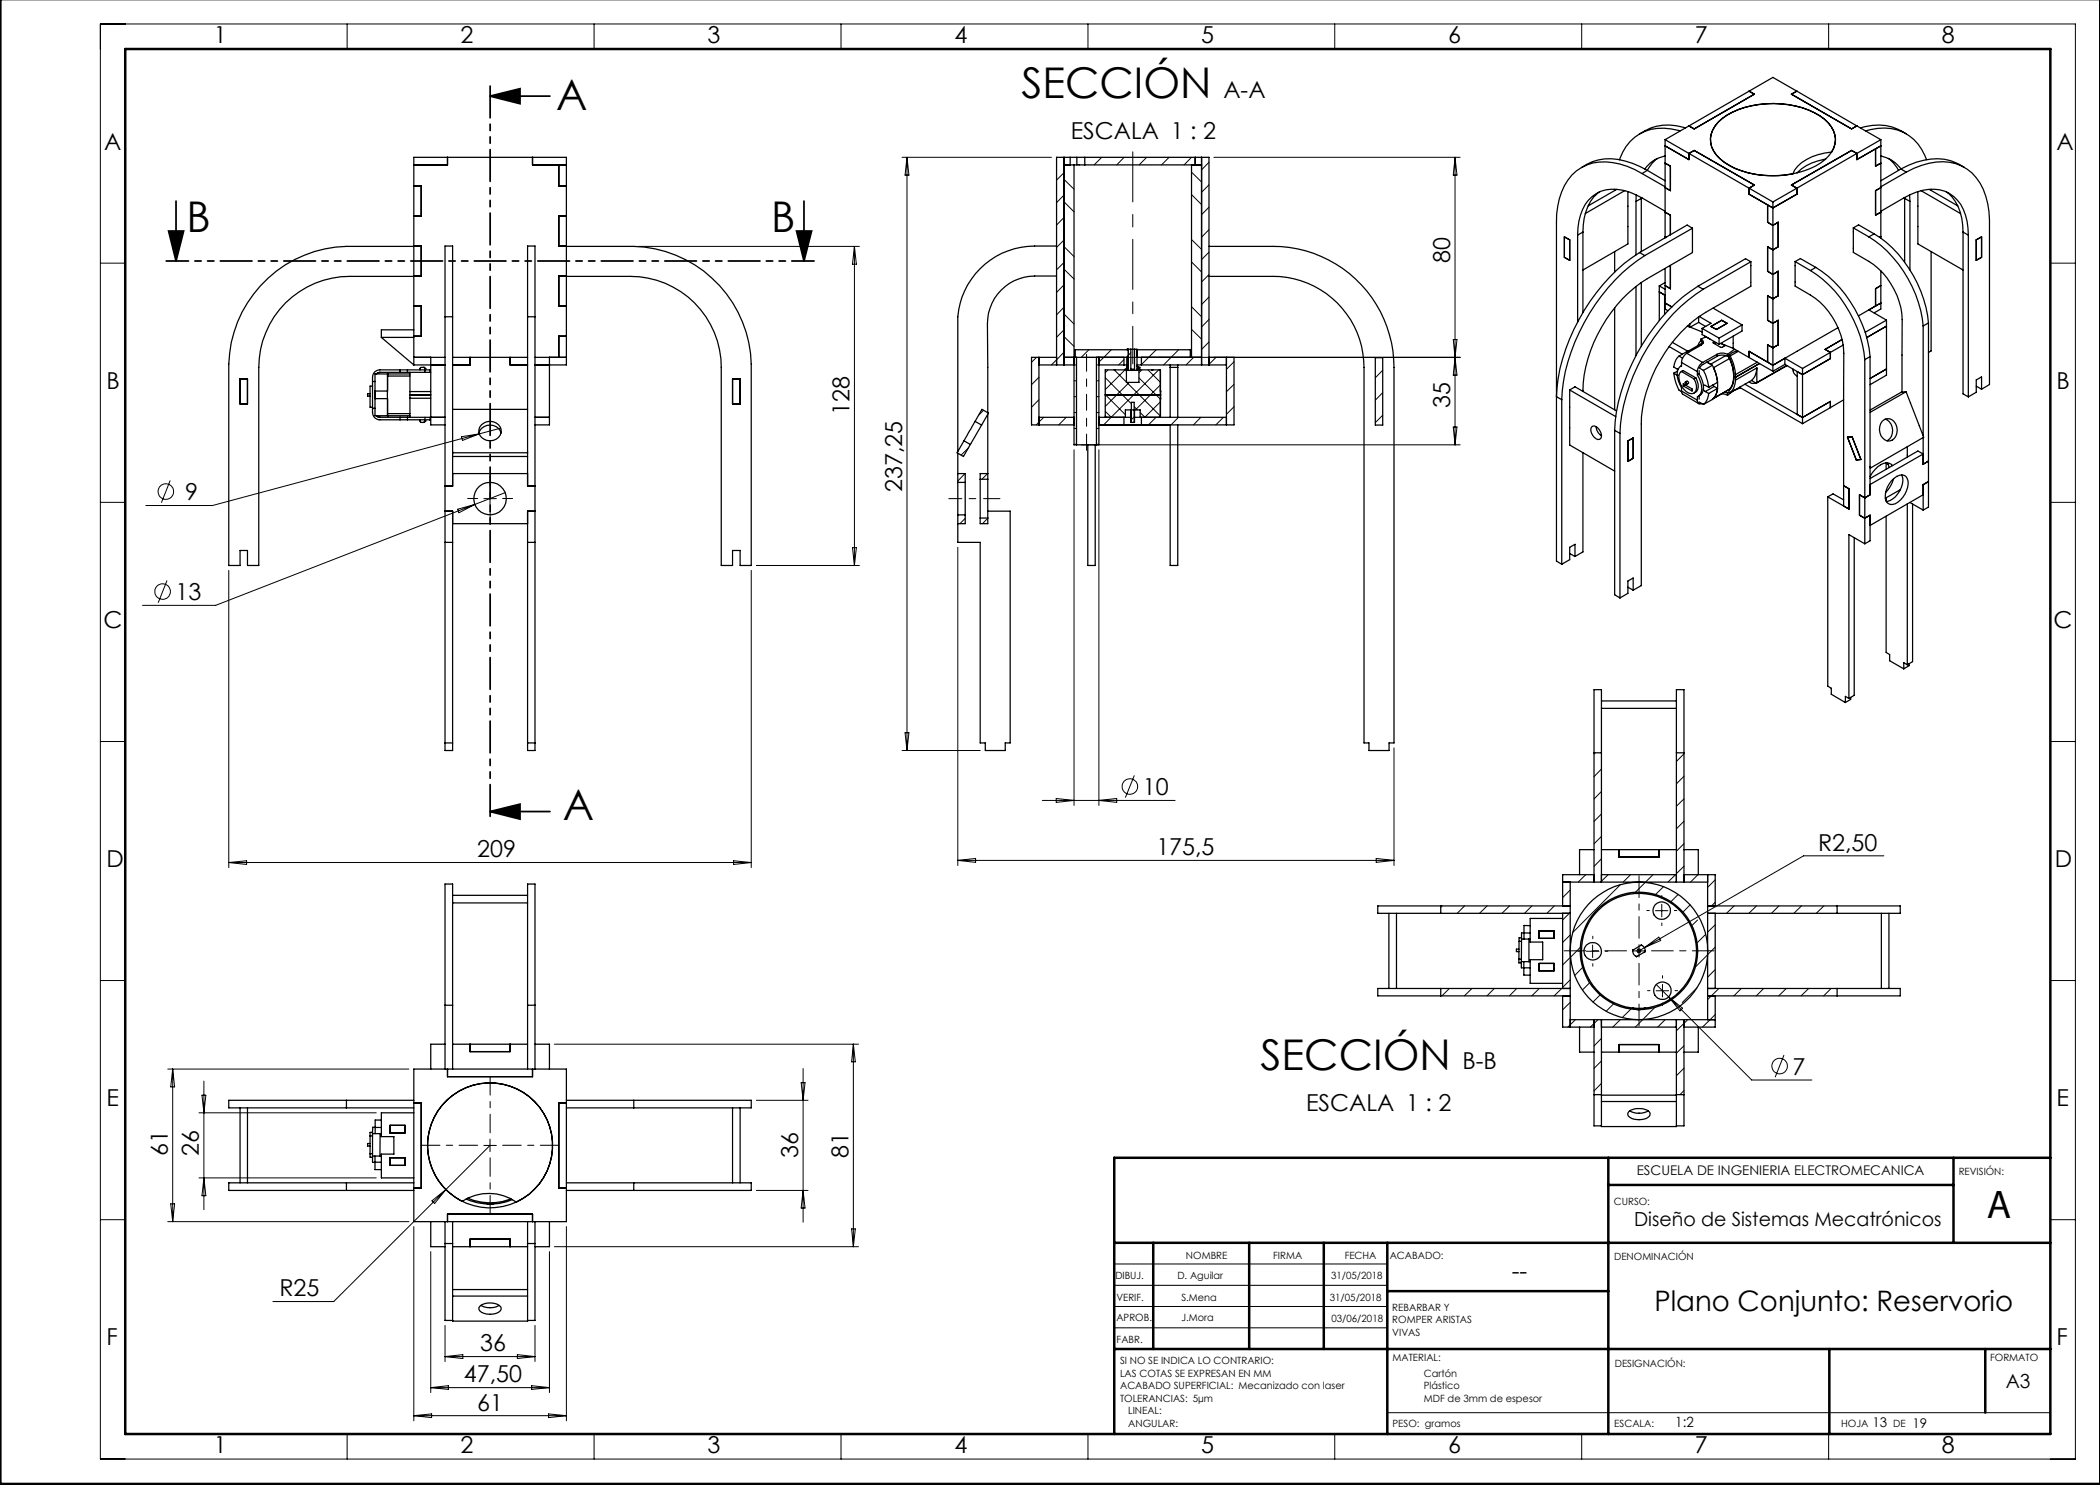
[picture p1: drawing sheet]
<svg xmlns="http://www.w3.org/2000/svg" width="420mm" height="297mm" viewBox="0 0 420 297" stroke-linecap="round" stroke-linejoin="round" font-family="sans-serif">
<!-- layer: Layer 1 -->
<g fill="none" stroke="#000" stroke-width=".2">
<path d="M20.1 4.8h395v287h-395zM69.4 4.8v5M118.8 4.8v5M168.2 4.8v5M217.6 4.8v5M266.9 4.8v5M316.3 4.8v5M365.7 4.8v5M180.4 31.5h29.9M181.4 31.5v118.6M181.4 31.5l.4 3.5h-.8zM211.3 31.5h.1"/>
<path d="M212.8 34.5l-1.5 1.5M212.8 39l-1.5 1.5M212.8 35.9l2 1.9M220.3 31.5l-1.5 1.5M224.8 31.5l-1.5 1.5M226.6 30.4v10M229.3 31.5l-1.5 1.5M233.8 31.5l-1.5 1.5M238.3 38.9l2 2M238.3 34.4l2 2M238.3 31.5l-1.5 1.5M241.8 37l-1.5 1.4"/>
<path d="M241.8 32.5l-1.5 1.5M242.8 31.5h49.2M291 31.5v57.5M291 31.5l.4 3.5h-.7zM20.1 52.6h4.9M127.7 49.3h44.2M170.9 49.3v63.8M170.9 49.3l.4 3.5h-.8zM212.8 43.5l-1.5 1.5M212.8 48l-1.5 1.5M212.8 52.5l-1.5 1.5M212.8 57l-1.5 1.5"/>
<path d="M212.8 53.8l2 2M212.8 40.4l2 2M212.8 49.3l2 2M226.6 42.9v2.5M226.6 47.9v10M238.3 52.4l2 2M238.3 47.9l2 2M241.8 54.9l-1.5 1.5M241.8 41.4l-1.5 1.5M241.8 50.4l-1.5 1.5M241.8 45.9l-1.5 1.5M241.8 59.4l-1.5 1.5"/>
<path d="M410.1 52.6h5M207.3 71.5l-1 1M207.8 75.5l-1.5 1.4M207.8 79.9l-1.5 1.6M212.8 70.4l-2.5 2.6M212.8 66l-1.5 1.4M212.8 61.5l-1.5 1.5M212.8 67.3l2 2M212.8 62.8l2 2M214.8 73h.1M214.8 73h.5M214.8 76.2h.5"/>
<path d="M214.8 79.3h.5M216.3 71.5h75.7M217.3 70.9v3.4M217.3 75.8v1.5M217.3 78.8v3.3M217.8 70l-1.5 1.5M219.3 73h.5M219.3 76.2h.5M219.3 79.3h.5M221.1 78.9l4 4M221.1 75.5l5.2 5.2M221.6 74l-.5 .5"/>
<path d="M222.3 70l-2.5 2.4M222.8 74l2.5 2.4M224.8 71.9l-1.1 1.1M225 74l-3.9 3.9M225.1 73.8l-.1 .1M225.4 76.5l6.7 6.7M225.8 76.5l-4.7 4.8M226.2 70.6l-1 .9M226.6 60.4v2.4M226.6 65.3v7.5M227.4 73.8l-.3 .3M227.8 75.6l4.3 4.2"/>
<path d="M228.4 74l-.6 .5M229.6 74l2.5 2.4M231.2 70l-2.9 2.9M231.7 74l-11 11M232.1 77l-5 5M235.7 70l-3 3M238.3 65.9l2 1.9M238.3 61.3l2 2.1M238.7 71.5l-1.5 1.5M241.8 68.4l-1.5 1.5M241.8 63.9l-1.5 1.5M243.2 71.5l-1.5 1.5"/>
<path d="M246.8 72.4l-1.5 1.5M246.8 76.9l-1.5 1.4M276.5 74l-1.4 1.6M276.5 78.5l-1.4 1.5M290.7 67.9h.7l-.4 3.6zM291 71.5l.4 3.5h-.7zM34 96.1l-1.7 4.4M92.3 87.3l3.5-.5-3.3 1.3zM95.8 86.8l-53.3 14.3h-13.3M96.8 99.7h2.5M98 98.5v2.5M100.2 85.6l-4.4 1.2"/>
<path d="M101 98.5l-6 2.4M189.8 99.7h2.6M193 94.7l-1.4 1.5M193.7 89.5l-1.5 1.5M193.8 99.7h1.4M196.7 99.7h3.3M196.7 82.1l-.9 .9M197.5 94.7l-1.1 1.1M208.7 83.5l-1.4 1.5M213.3 83.5l-1.6 1.5M214.8 90v71.1M214.8 82.5h.5"/>
<path d="M214.8 85.7h.5M214.8 88.9h.5M216.3 89h75.7M217.3 83.6v1.7M217.3 86.8v3.3M219.3 82.5h.5M219.3 85.7h.5M219.3 88.9h.5M219.8 90v71.1M221.1 82.3l1.2 1.2M226.8 83.4l-.5 .5M226.8 81.3l.7 .7"/>
<path d="M228 82.5l1 1M231.2 83.5l-1.5 1.5M232.1 80.4l-3.1 3.1M235.7 83.5l-1.5 1.5M240.2 83.5l-1.5 1.5M244.7 83.5l-1.5 1.5M246.8 81.3l-1.5 1.6M276.5 83l-1.4 1.5M290.7 85.4h.7l-.4 3.6zM20.1 100.5h4.9M33.4 116.1l-1.8 4.4M45.8 114.1v59.4"/>
<path d="M91.5 101.8l3.5-.9-3.2 1.6zM95 100.9l-51.9 20.2h-14.6M150.2 114.1v59.4M151.3 113.1h20.6M170.5 109.5h.8l-.4 3.6zM191.6 109.5v63.6M193 103.7l-1 1M197.6 103.6l-1.1 1.1M410.1 100.5h5M20.1 148.3h4.9M180.4 150.1h15.6M181 146.5h.8l-.4 3.6z"/>
<path d="M211.2 159.7l3.6 .4-3.6 .4zM226.9 155.1l-1.8 4.4M278.8 149.6v23.5M319.1 150.6l-.3 .2M320.3 153.8l-1.5 1.5M320.3 158.3l-1.5 1.5M336.8 150.8l-1.5 1.5M336.8 155.3l-1.5 1.5M336.8 159.8l-1.5 1.5M410.1 148.3h5M45.8 172.5h104.4M45.8 172.5l3.5-.3v.7z"/>
<path d="M146.7 172.2l3.5 .3-3.5 .4zM191.6 172.1h87.2M191.6 172.1l3.5-.4v.8zM208.5 160.1h26.5M219.8 160.1l3.5-.4v.8zM275.2 171.7l3.6 .4-3.6 .4zM312.6 174.9l-.1 .1M314 178l-1.5 1.5M317.1 174.9l-1.5 1.5M320.3 167.3l-1.5 1.5M320.3 162.8l-1.5 1.5M320.3 171.8l-1.5 1.5"/>
<path d="M321.6 174.9l-1.5 1.5M324.1 176.9l-9.6 9.6M326.1 174.9l-1.5 1.5M329 176.5l-1.9 1.9M330.6 174.9l-1.5 1.5M332.7 177.3l-1.6 1.6M335.1 174.9l-1.5 1.5M335.6 178.9l-1.4 1.4M336.8 164.2l-1.5 1.6M336.8 168.7l-1.5 1.5M336.8 173.2l-1.5 1.5M339.6 174.9l-1.5 1.5"/>
<path d="M343 176l-1.5 1.5M376.8 171.2h-16.1l-31.8 18.3M20.1 196.1h4.9M288.4 181.2l-.3 .3M289.9 197.7l-1.5 1.5M292.9 181.2l-1.5 1.5M294.4 197.7l-1.5 1.5M297.4 181.2l-1.5 1.5M298.9 197.7l-1.5 1.5M301.9 181.2l-1.5 1.5M303.4 197.7l-1.5 1.5M306.4 181.2l-1.5 1.5"/>
<path d="M307.9 197.7l-1.5 1.5M310.9 181.2l-1.5 1.5M312.3 197.7l-1.5 1.5M314 191.5l-1.5 1.5M314 182.5l-1.5 1.5M314 187l-1.5 1.5M314 196l-1.5 1.5M316.1 189.5l-2 1.9M316.5 193.5l-1.5 1.6M317.3 190.2h2.5M317.9 196.6l-1.4 1.4M318.5 189v2.5"/>
<path d="M320 199l-1.4 1.4M326.5 190.2h2.5M327.8 188.9v2.5M328.9 189.5l-1.1 .7M328.9 189.5l2.9-2.1 .3 .7zM331.1 182.1h2.5M331.2 198.2h2.5M331.3 196.9l19 19.1h12.1M332.4 180.9v2.5M332.5 196.9v2.5M333.7 199.4l2.8 2.2-.5 .6zM338 181l-1.4 1.4"/>
<path d="M339.4 197.6l-3 2.9M339.5 184l-1.1 1.1M341.1 186.9l-1.7 1.7M341.5 191l-2.4 2.4M343 180.4l-.8 .9M343 185l-1.5 1.4M343 189.4l-1.5 1.5M343 193.9l-1.5 1.5M343.8 197.7l-2.3 2.2M346.8 181.2l-1.5 1.5M348.3 197.7l-1.5 1.5M351.3 181.2l-1.5 1.5"/>
<path d="M352.7 197.7l-1.4 1.5M355.8 181.2l-1.5 1.5M357.3 197.7l-1.6 1.5M360.3 181.2l-1.5 1.5M361.7 197.7l-1.5 1.5M364.8 181.2l-1.5 1.5M366.2 197.7l-1.5 1.5M410.1 196.1h5M33.5 213.8h48.3M34.5 213.8v30.5M34.5 213.8l.4 3.6h-.8zM40.4 219h.8l-.4 3.6z"/>
<path d="M40.8 216.2v25.7M110.9 208.8h60.8M160.2 216.5h.8l-.4 3.6zM160.6 213.7v30.7M170.7 208.8v40.5M170.7 208.8l.4 3.6h-.8zM314 200.5l-1.5 1.5M315.1 203.9l-1.5 1.5M319.6 203.9l-1.5 1.5M320.3 212.2l-1.5 1.5M320.3 207.7l-1.5 1.5M320.3 216.7l-1.5 1.5"/>
<path d="M322.7 200.8l-1.5 1.4M324.1 203.9l-1.6 1.5M326.2 201.8l-1.8 1.7M328.5 203.9l-1.4 1.5M331 201.5l-2.4 2.4M333 203.9l-1.5 1.5M336.8 213.6l-1.5 1.6M336.8 209.2l-1.5 1.4M336.8 218.1l-.8 .8M337.5 203.9l-2.2 2.3M343 202.9l-2.5 2.5M356.8 211l-1.8 4.4"/>
<path d="M39.8 222.6h35.4M39.8 235.6h35.4M40.8 235.6l.4 3.5h-.8zM96.8 229.1h2.5M98 227.8v2.5M98 229.1l-31.3 31.2h-12.1M151.3 220.1h10.3M151.3 238.1h10.3M160.6 238.1l.4 3.5h-.8zM20.1 243.9h4.9M33.5 244.3h48.3M34.1 240.8h.8l-.4 3.5z"/>
<path d="M82.8 245.3v38.9M86.1 250.3v28.2M86.4 240.2l2.8-2.3-2.3 2.8zM109.9 250.3v28.2M110.9 249.3h60.8M113.3 245.3v38.9M170.3 245.8h.8l-.4 3.5zM222.8 257.1h54.7M222.8 252.8h54.7M410.1 243.9h5M86.1 277.5h23.8M86.1 277.5l3.6-.4v.8z"/>
<path d="M89 265.1v7.2M89 271.3h18M89 271.3l3.6-.4v.8zM103.5 270.9l3.5 .4-3.5 .4zM106.3 277.1l3.6 .4-3.6 .4zM107 265.1v7.2M222.8 261.3h54.7M222.8 265.6h54.7M69.4 286.8v5M82.8 283.1h30.5M82.8 283.1l3.5-.3v.7zM109.7 282.8l3.6 .3-3.6 .4z"/>
<path d="M118.8 286.8v5M168.2 286.8v5M217.6 286.8v5M266.9 286.8v5M277.5 282.5h132.6M316.3 286.8v5M365.7 286.8v5"/>
<circle cx="33.2" cy="98.3" r="1.55"/>
<circle cx="32.5" cy="118.3" r="1.55"/>
<circle cx="226" cy="157.3" r="1.56"/>
<circle cx="355.9" cy="213.2" r="1.55"/>
</g>
<path d="M98 19.2l6-1.5v3zM98 19.2h12M33.7 46.2h3l-1.5 6zM35.2 40.2v12M159.3 46.2h3l-1.5 6zM160.8 40.2v12M98 162.3l6-1.5v3zM98 162.3h12" fill="none" stroke="#000" stroke-width=".35"/>
<g fill="none" stroke="#000" stroke-width=".2" stroke-dasharray="15.2 1.3 1.3 1.3">
<path d="M95.5 99.7h-2M98 97.2v-2M100.5 99.7h2M98 102.2v2M332.4 179.6v-.5M316.1 190.2h-.5M318.6 187.7v-.5M318.6 192.7v.5M321.1 190.2h.5M329.9 182.1h-.5M330 198.1h-.5M332.4 184.6v.5"/>
<path d="M332.5 195.6v-.5M334.9 182.1h.5M335 198.1h.5M332.5 200.6v.5"/>
</g>
<path d="M325.3 190.2h-12.5M327.8 187.7v-12.5M327.8 192.7v12.5M330.3 190.2h12.5" fill="none" stroke="#000" stroke-width=".2" stroke-dasharray="15.2 1.3 1.3 1.3" stroke-dashoffset="10.9"/>
<path d="M95.5 229.1h-11.2M98 226.6v-11.3M98 231.6v11.2M100.5 229.1h11.3" fill="none" stroke="#000" stroke-width=".2" stroke-dasharray="15.2 1.3 1.3 1.3" stroke-dashoffset="11.5"/>
<path d="M98 17.2v147.1" fill="none" stroke="#000" stroke-width=".35" stroke-dasharray="6.3 1.3 1.3 1.3 1.3 1.3"/>
<path d="M162.8 52.2h-129.6" fill="none" stroke="#000" stroke-width=".35" stroke-dasharray="6.3 1.3 1.3 1.3 1.3 1.3" stroke-dashoffset="1.9"/>
<g fill="none" stroke="#000" stroke-width=".5">
<path d="M.1 -.1v296.9h419.9M25 9.8h385.1v277h-385.1zM321.6 237h69.1M321.7 231.6v55.2M390.7 231.6v17M410.1 231.6h-187.3v55.2M222.8 248.6h187.3M230.6 248.6v21.2M249.8 248.6v21.2M264.8 248.6v21.2M277.5 248.6v38.2M277.6 258.2h44.1"/>
<path d="M222.8 269.8h187.3M365.9 269.8v17M397.1 269.8v12.7"/>
</g>
<g fill="#000">
<path d="M98 19.2l6-1.5v3zM98 162.3l6-1.5v3z"/>
<path d="M159.3 46.2h3l-1.5 6zM33.7 46.2h3l-1.5 6z"/>
</g>
<g fill="none" stroke="#000" stroke-width=".25">
<path d="M349.8 18.2l-16.8 9.7M349.8 18.2l1.1 .6-12.1 7-1-.6M349.8 18.2l4.8-2.7 4.8 2.7M359.4 18.2l-1.1 .6 12 7 1.1-.6M359.4 18.2l12 7M82.8 37.2h1.4v6h-1.4M89.5 31.5v1.5h-6.7M106.5 31.5v1.5h6.8M111.8 33v4.2h1.5M212.8 33h2M212.8 31.5v41.5M214 31.5h1.4"/>
<path d="M214 31.5h-2.7v41.5M214 31.5v1.5M214.8 33h2.2M214.8 33v56h.5M215.4 31.5h1.6M215.4 31.5v1.5M217 31.5h24.8v41.5M217 33h23.3M217 31.5v1.5M238.3 33v38.5M239 31.5v1.5M240.3 31.5v41.5"/>
<path d="M316.3 33.5a10.4 10.4 0 0 1 10.2-.8l3 1.4M319.8 38.4a9.5 9.5 0 0 0-3.2 8M322.9 37.8v.3M323.3 37.9l-5.7 3.3M324.9 38.1l-7.9 4.6M325.6 38.3v10.5l-9 5.2M327.2 39v1.3M328.3 39.7l-1.1 .6M328.3 39.5v10.8M328.4 34.7a12.9 12.9 0 0 0-11-1.7 10.1 10.1 0 0 0-5.9 8.3l-.2 3.3v67.6l1 .7M328.4 34.7l4.6 2.7M329.5 34.1l-1.1 .6"/>
<path d="M329.5 34.1l3.5 2.1M331.5 31.7a6.6 6.6 0 0 0-2 2.4M333 31.2a6.1 6.1 0 0 0-4 2.6M333 29.2l4.8 2.7v-1.2l1-.6 12.1 6.9-1.1 .6v1.2M333 27.9v19.7M333 32.6l1.1 .6v4.9l-1.1-.6M333 27.9l21.6 12.5M336 26.2a9.7 9.7 0 0 0-10 2.1 10.5 10.5 0 0 0-2.1 3.7M337.1 25.6a10.1 10.1 0 0 0-9.2 1.2M343.6 24.5a14.7 14.7 0 0 1 9.6-3.7 16.2 16.2 0 0 1 12.5 3.7 4.6 4.6 0 0 1 .6 5.9 10.2 10.2 0 0 0-7.3 3.6l-.4 .8a18.9 18.9 0 0 1-13.6-2.2 5.5 5.5 0 0 1-2.8-5.7l.8-1.6zM343.7 24.3a15.6 15.6 0 0 1 11.1-3.6 15.5 15.5 0 0 1 10.8 3.8 4.6 4.6 0 0 1 .2 6.6 14.1 14.1 0 0 1-9.2 4 18 18 0 0 1-11.8-2.7 5.3 5.3 0 0 1-2.5-5.6l.3-.9zM349.8 38.8l3.7 2.2"/>
<path d="M349.8 38.8l4.8 2.8M359.4 37.6l-4.8 2.8M359.4 37.6v1.2l-4.8 2.8M365.1 31.8a10.3 10.3 0 0 0-5.7 2.8M371.4 30.7l-1.1-.6-12 6.9 1.1 .6M371.4 25.2l4.8 2.7M371.4 30.7v1.2l4.8-2.7-1.1 .6v3.4l1.1-.6M371.4 30.7l-12 6.9M372.1 25.6a10.1 10.1 0 0 1 9.1 1.1M373.1 26.2a9.4 9.4 0 0 1 10.5 2.6l.8 1.1 .9 2M376.2 31.2a6.3 6.3 0 0 1 4 2.6M376.2 37.5l-1.1 .6v4.9l1.1-.6"/>
<path d="M376.2 27.9l-4.8 2.8M376.2 27.9v19.7M377.7 31.7a7 7 0 0 1 2 2.4M380.2 33.8l1 .6M380.2 33.8l-4 2.4M380.9 39.7l1.1 .6M380.9 39.5v12.9M381.2 34.4a13.4 13.4 0 0 1 10-1.7 9.8 9.8 0 0 1 6.3 8l.4 3.3v32.9l-1.6 1M381.2 34.4l-5 3M381.9 39l.1 1.3M383.6 38.3v10.5l9 5.2M384.2 38.1l7.9 4.6"/>
<path d="M385.9 37.9l5.6 3.3M386.2 37.8v.3M389.3 38.4a9.4 9.4 0 0 1 3.3 8M392.9 33.5a10.3 10.3 0 0 0-9.7-1l-3 1.3M82.8 49.3h-13.5a24.2 24.2 0 0 0-23.5 23.5v40.3h2.2v-3h1.5v3h2.3v-39.6a18.2 18.2 0 0 1 18.2-18.2h12.8M82.8 49.2h1.4v6h-1.4M113.3 49.3h13.5a24.2 24.2 0 0 1 23.4 23.5v40.3h-2.2v-3h-1.5v3h-2.2v-39.6a18.2 18.2 0 0 0-18.3-18.2h-12.7M113.3 55.2h-1.5v6h1.5M113.3 43.2h-1.5v6h1.5M211.3 55.2a17 17 0 0 0-7.5 .6 9.4 9.4 0 0 0-6.3 9l.1 17.7M211.3 49.2a23.4 23.4 0 0 0-9.7 1 15.3 15.3 0 0 0-10 13.2v26.9M241.8 49.3h12.8a24.2 24.2 0 0 1 24.2 24.2v75.1h-1v1.5h-4v-1.5h-1v-75.1a18.2 18.2 0 0 0-18.2-18.2h-12.8"/>
<path d="M312.9 47.4l1 .6v4.1l-1-.6zM315.5 47v17.4M316.6 46.4l-1.1 .6M316.6 46.4v16.1M322.9 50.3v4.1M327.2 40.3v10.7M327.2 57.3v13.9M327.9 50.5a38.3 38.3 0 0 0-15.4 21.3 30 30 0 0 0-1.2 7.5l1 .6M327.9 50.5l1.1 .6M328.3 56.5v12.7M329 51.1a38.4 38.4 0 0 0-16.5 27l-.2 1.8M331.9 57.2v6.9"/>
<path d="M331.9 57.2l1.1 .7M333 42.3a27.7 27.7 0 0 0-8.3-4.2 6.8 6.8 0 0 0-8.6 4.9l-.3 1.3-.3 2.7M333 53.7v8.1l.6 .4M333 42.4l1.1 .6v4M333 47.3l.2 .1M333 59.1l-1.1-.7 1 .6v3.9M333 56.5l-1.1 .7M334.1 53.1v4.6l-1.1-.6M338.5 49.8v.7l-9 5.2a28.5 28.5 0 0 0-12.9 22.6M338.5 45.6v4.1M338.5 45.6l-9.5 5.5M338.5 45.6l-1.1-.6-9.5 5.5"/>
<path d="M339.6 57.3a38.3 38.3 0 0 0-15.4 21.2 28.1 28.1 0 0 0-1.3 7.6M339.6 57.3l1 .6M340.6 57.9a38.6 38.6 0 0 0-16.3 25.1l-.3 3.7M350.2 56.5v.8l-9.1 5.2a28.8 28.8 0 0 0-12.8 20.8v33.8l-1.7 .9M350.2 52.3v4.1M350.2 52.3l-9.6 5.6M350.2 52.3l-1.1-.6-9.5 5.6M353.5 41v3.4l1.1 .7 1-.7v5l-1 .6-1.1-.6v4.9l1.1 .6 1-.6v4.9l-1 .6-1.1-.6v4.9l1.1 .6 1-.6v4.9l-1 .6-1.1-.6v3.4l1.1 .7M353.5 41l1.1 .6M354.6 40.4v33.9M359 52.3v4.9a17.7 17.7 0 0 1 6.7 5.1 14.6 14.6 0 0 1 3.1 8.4l-.1 30.5 1.1 .6M359 52.3l3.1 1.8"/>
<path d="M359 52.3l1.1-.6 3 1.8M362.1 54.1a24.2 24.2 0 0 1 10.9 17.8M363.1 53.5a24.4 24.4 0 0 1 10.9 17.8M363.1 53.5l-1 .6M370.7 45.6v4.9a16.1 16.1 0 0 1 8.1 7.4 13.9 13.9 0 0 1 1.6 6v14.5M370.7 45.6l3.1 1.8M370.7 45.6l1-.6 3.1 1.8M373.8 47.4a24.2 24.2 0 0 1 10.8 17.8M374.8 46.8a24.2 24.2 0 0 1 10.9 17.8M374.8 46.8l-1 .6M376.2 42.3a26.6 26.6 0 0 1 8.3-4.2 6.8 6.8 0 0 1 8.6 4.9l.3 1.3 .3 2.7M376.2 54.1v7.7l-1.4 .8"/>
<path d="M376.2 57.1l-1.1 .6v3.5l1.1-.6-4.5 2.6M376.2 47.3l-.3 .1M382 40.3v13.7M386.2 50.3v19.9l-.5 .3M392.6 46.4l1.1 .6M392.6 46.4v32.4l1.1 .6M393.7 47v32.4M395.3 48l1-.6v4.1l-1 .6zM48 75.8h1.5v5h-1.5zM74 78.7h-.5v.5h.5M74.5 76.3v5.4M74.5 77.2h-.5v4.3h.5"/>
<path d="M74.5 76.3h.5M75 78.5v1M75 79.7v3.4h7M75 79.7h2.5v3.4M75 78.2v1.5M76.3 67.5l6.5 5.5M76.3 67.5h6.5M77.5 74.8v3.4h-2.5M77.5 74.8h.1M77.5 75.2v7.5M77.5 74.8v.4M77.5 75.2h4.5"/>
<path d="M80 74h1.5M80 74.5h1.5M80 74.5h-4l-.7 .3M80 74h-4a1.45 1.45 0 0 0-1.5 1.5v.8M80 74v.5M81.5 74h4.5M81.5 74v.5M81.5 74.5h.4M82 74.8h-7v3.4M82 79.7v3.8h7M82 78.3v1.4M82 78.3h4.1"/>
<path d="M82 79h4.1M82 79.7h4.1M82.8 66h-6.5v1.5M82.8 61.2h1.4v6h-1.4M82.8 73v-41.5h30.5v41.5h-6.3M82.8 71.5h6.2M82.8 73h6.2M85 73.7l-.2-.2h-.6l-.2 .2v.3M85 73.7h.1M85 73.7v.8M86 73.9v.6M86.1 74.5h-4.1v3.8"/>
<path d="M86.1 71.5v13.5h2.9M89 63.4v-14.2h1.5v14.2M89 63.4v86.7h1.5v-47.9h-1.5M89 63.4h1.5M90.5 63.4v33.8h-1.5M90.5 71.5h15M94 71.5v1.5h-3.5M102 71.5v1.5h3.5M105.5 63.4v-14.2h1.5v14.2M105.5 63.4v33.8h1.5M105.5 63.4h1.5M107 63.4v86.7h-1.5v-47.9h1.5"/>
<path d="M107 71.5h6.3M109.9 71.5v13.5h-2.9M113.3 67.2h-1.5v4.3M146.5 75.8h1.5v5h-1.5zM207.8 73h7M207.8 71.5v13.5M211.3 71.5h-5v13.5h8.5M212.8 71.5h12.9M215.3 71.5v17.5M219.3 71.5v17.5M219.8 73h5M219.8 71.5v17.5h-.5"/>
<path d="M221.1 79h11M222.8 74h.1M224.8 73h.6M224.8 71.5v1.5M225.3 73.8v2.7h2.5v-2.7M225.3 74.1h2.5M225.4 73.7v.1M225.4 73.7h.1M225.4 69.8h.1M225.4 73.5v.2M225.4 69.8v.2M225.4 71.5v2.3"/>
<path d="M225.5 69.8h.7M225.7 69.8v4h-.7v.2h-3.9v9.3l.2 .2M225.7 70h-10.6v1.5M226.2 69.8h.7M226.2 69.8v4h.7v-4M226.9 69.8h.5v4h.6v.2h4.1v4.3M227.4 73.2l.2 .1M227.4 73h.9M227.4 73.3h.2M227.4 71.5h12.9M227.4 70h10.7v1.5M227.6 73.5h.3"/>
<path d="M227.6 73.3v.5M227.6 73.7h.3M227.9 73.5v.2M227.9 73.5h.1M227.9 73.7v.1M228.3 73h17M228.3 71.5v1.5M230.4 74h.1M232.1 74v9.2M232.1 78v.3M232.1 79.7v3.5M232.1 78.3v1.4"/>
<path d="M232.1 79.7v.3M234 73.5h1.5M234 73v10.5M235.5 73v10.5M241.8 71.5h5v13.5h-27M245.3 71.5v13.5M275.1 71.5h1.4v13.5h-1.4zM312.3 79.9v33M313.9 78l9.2 5.3M313.9 78v11l9 5.2M313.9 78l1.1-.6 8.3 4.8M322.9 61.6v20.3"/>
<path d="M333 60.6l1.4 .8M333.8 69.3l2.6 1.5M334.5 68.5l3 1.7M334.8 74.6a9.4 9.4 0 0 0 1 3.4l.5 .3M334.8 74.6l.6 .4M335.4 75h.1M335.5 74.2l-.7 .4M335.8 71.2a3.2 3.2 0 0 0-1 2.2l.8 .5M335.8 71.2l.7 .4M336.3 74.3a2.4 2.4 0 0 0 .1 3.1 2.41 2.41 0 0 0 2.3 1.3 2.07 2.07 0 0 0 .1-2.9M336.3 74.3l.3-.2 2.6 1.5M336.3 74.3l2.5 1.5"/>
<path d="M336.3 73.2a2.3 2.3 0 0 0-.6 3l.6 1.3v.7M336.3 78.2l.1 .4 .2 .3 3.2 1.8M336.3 73.1l-.1 .1M336.3 72.5l3.2 1.8M336.3 78.2l3.2 1.8M336.3 72.5v.7M336.7 76.8l1.7 1v.4l-1.7-1zM337 76.5a.21 .21 0 0 1 .3 .1 .21 .21 0 0 1-.1 .3zM337 77l-.3 .2M337 76.4l.5-.2 .2 .3v.2l-.4 .2M337.4 70.7a2.34 2.34 0 0 0-1.1 1.8M337.4 70.7l3.1 1.8"/>
<path d="M337.5 65.2l.5 .3M337.9 70.4l-.3-.2-1.8 1M338 64.8v.7M338.1 65.4l2.3 1M339.2 75.6a2.63 2.63 0 0 1 .1 2.7l-.5 .3M339.2 75.6l-.4 .2M339.5 75a4.2 4.2 0 0 1 .6 3.8l-.6 .6v.6M339.5 74.3v.7M339.7 63.4v1.1M339.7 64.5l1.4 .8M339.7 64.5l-1.7 1M339.8 74.8a4.2 4.2 0 0 1 .7 3.8l-.3 .3-.6 .4"/>
<path d="M339.8 74.8l-.3 .2M339.8 63.3l2.4 1.4-1.8 1M339.8 74.1v.7M339.8 79.2v.6M339.8 73.6l.9 .5M340.2 67.8a.66 .66 0 0 1 .4 .6 .66 .66 0 0 1-.4 .6l-2.8 1.7M340.2 67.8v.4l.4 .4M340.2 68l-.6 1.1M340.4 65.7l3.4 1.9M340.4 65.7v1.2l3.4 2M340.5 72.5a2.34 2.34 0 0 0-1 1.8M340.5 68.5l-.2 .2"/>
<path d="M340.6 68.5l-3 1.7M340.7 74.1a10 10 0 0 1 1 3.4M340.7 77l.4 .1 .6 .4M340.7 77.9l.4 .4M341 67.2l1 .6M341.1 78.3l.6 .4M341.2 67.4l-1 .4M341.7 78.7a3 3 0 0 1-1 2.2M342.2 65.3l2.1-1.2 1.1 .6-2.1 1.2zM342.5 73.1a8.9 8.9 0 0 1 1 3.4l-1.8 1M342.5 73.1l-1.8 1M342.5 77l.3 .3"/>
<path d="M342.6 61.6l5.8 3.4M342.7 68.4v.2M342.7 68.6l1.5 .9 .9-.4M342.7 79.7h-.1M342.8 77.3l-1.7 1M342.8 77.3l.7 .4M342.9 68.3l-.2 .1M343.2 68.5l-.3 .2M343.4 70.9a2.39 2.39 0 0 1 2.1 0M343.4 71.3l-3 1.7-.4 .4M343.4 71.3a2.13 2.13 0 0 1 2.1 0M343.4 70.9l-2.9 1.6"/>
<path d="M343.4 70.9v.4M343.5 77.7a3 3 0 0 1-1 2.2l-1.8 1M343.5 77.7l-1.8 1M343.8 67.6v1.3M344.1 68.7l2.5 1M344.3 78.8l1.2 .3M344.3 68.8l.7 .3M344.9 78.4l.6 .2M345.2 71.1l-3.1 1.7-.7-.4 1.1 .7M345.5 70.9v.4M345.5 78.6v.5M345.8 78.4l.2 .1"/>
<path d="M345.8 71l.2 .2M345.8 78.4l-.3 .2M345.9 71.7l-3.2 1.9a6.7 6.7 0 0 1 .4 5.6l-.4 .5M345.9 71.7a6.9 6.9 0 0 1 .4 5.7l-.4 .5M345.9 71.7l-.3-.5 .2 .1a7.9 7.9 0 0 1 .9 4l.4 .2 4.8-2.8M345.9 77.9l-3.2 1.8M346 71.2a9.8 9.8 0 0 1 1.1 3.7M346.6 67.2v2.5M346.6 69.7l8 4.6M346.7 74.5v.1M346.7 75.3a3.3 3.3 0 0 1-.9 2.8l-.2-.1M347 69.9l-1.5 1"/>
<path d="M347.1 76a3.4 3.4 0 0 1-1.1 2.5M347.1 74.9v1.1M347.4 70.1l-1 .5-.9 .7M347.7 70.3l-1.7 .9M348 77.4v.2l-1.3 .5-1.2 1M348 77.5l12.5 7.2M348.4 65l-4.6 2.6M348.4 65v1.2l-4.6 2.7M349 76.8l11.5 6.7M349.8 71.5v-1.2l4.8 2.8M349.9 76.3l.4 .4 .8-.1M350.3 76.1l.9 .5 .2-.1"/>
<path d="M350.3 76.1l-4.3 2.4M351.4 73.6a3.4 3.4 0 0 1-1.1 2.5M351.4 72.4l-4.3 2.5M351.4 73.6v2.9M351.4 73.6l-4.3 2.4M357 71.6l3.5 2.1M357 71.6l-2.4 1.5M357 71.6v1.3M357 72.9l3.5 2M357 72.9l-2.4 1.4M357.3 73.1l-5.9 3.4M357.4 73.1l-6.1 3.5"/>
<path d="M358.6 73.8a1.3 1.3 0 0 0 .8 1.4M360.5 73.7v11M360.5 74.9l-1.1-.6v8.6l1.1 .6M367.6 65.5l-13 7.6M368.4 67.9l-3.4 2 1.1 .6v1.2l-5.6 3.2M368.7 69l-8.2 4.7M368.7 80l-2.6 1.5M373 71.9v36.9M373.8 62l3.5 2M374 71.3v27.7l-1 .6-1.1-.6v4l1.1 .6 1-.6v5.2l-1 .6M374 71.3l-1 .6M377.3 73.8l-3.3 1.9"/>
<path d="M377.3 64v11l-3.3 1.9M377.3 65.2l-4 2.3M377.3 64l-4.3 2.5M381.2 78.3l-7.2 4.2M381.2 78.3l3.5 9.2-10.6 6.1M381.2 78.3l-.9 .1-6.3 3.6M384.6 65.2v22M385.7 64.6v36.8l-1.1 .6M385.7 64.6l-1.1 .6M395.3 77.2l1 .7M396.3 77.9v-2.5l-1 .6v2.5l-1.6 .9M74.5 81.7a1.71 1.71 0 0 0 1.5 2.3h4"/>
<path d="M74.5 81.7h.5M75.3 83.1l.7 .4-.4-.1zM76 83.5h4M77.5 83.1h.1M77.5 82.7v.4M77.5 82.7h4.5M80 84h1.5M80 83.5h1.5M80 83.5v.5M81.5 84h4.5M81.5 83.5v.5M81.5 83.5h.4"/>
<path d="M84 84v.3l.2 .2h.6l.2-.3M85 83.5v.7M85 84.2h.1M86 83.5v.5M90.5 94.7h15M90.5 81.9h15M90.5 90.6h15M90.5 91.3h15M95.8 86.6a2.32 2.32 0 0 1 2.2-1.6 2.32 2.32 0 0 1 2.2 1.6M96.3 84.9a2.27 2.27 0 0 1 2.5-.5 2.27 2.27 0 0 1 1.4 2.1 2.32 2.32 0 0 1-2.2 1.7 2.32 2.32 0 0 1-2.2-1.7l.2-1.1zM107 83.5h2.9M191.6 96.5v6.5"/>
<path d="M191.6 94.7h1.4v1.8M191.6 96.5h1.4M191.6 90.6v5.9M192.8 88.2l-1.4 2.4 1.3 .7 1.4-2.4M192.8 88.2l1.3 .7M193 96.5v6.5M195 84.3l-2.2 3.9M195 84.3l1.3 .7M195 84.3l1.4-2.4 1.3 .7-1.4 2.4M196 95.8v7.8M196 95.8h1.6M196.3 85l-2.2 3.9"/>
<path d="M197.6 95.8v7.8M197.6 94.7h-1.6v1.1M197.6 82.9v12.9M207.8 83.5h7M215.3 89h4M217.6 89v24.1h1.4v-24.1M219.8 83.5h5.3M224.8 83.5v1.5h3.5v-1.5M225.1 83.5h1.1M225.1 83.5v-1.5h2.9v1.5M226.2 82v2.5h.1M226.3 84.5h.5"/>
<path d="M226.3 84.5v-4h.5v4M226.9 82l-.1 2.5M226.9 83.5h1.1M228 83.5h17.3M232.1 83.2l-.3 .3M232.1 83.2h.1M234 85v28.1h1.5v-28.1M316.6 90.5v19.9l-1.6 .9M318.3 85.4a.82 .82 0 0 1 1.3 .2 1.47 1.47 0 0 1 .3 2.3 1.87 1.87 0 0 1-1.6-2.5zM319.2 85.3a2.27 2.27 0 0 0 1.1 1.9M322.9 86.1v32.9l1.1 .6M322.9 86.1l1.1 .6"/>
<path d="M324 86.7v32.9M325.6 88.2l1-.6v4l-1 .7zM339.5 80a.61 .61 0 0 0 .2 .7 .61 .61 0 0 0 .7 0M339.8 80.4l.9 .5M365.5 99.4v37.8l.8 .5v1.1l2.8 1.7M365.5 99.4l4.3 2.4M365.5 99.4l1.1-.6 2.1 1.2M366.1 81.5v-1.2l-5.6 3.2M366.1 81.5l-5.6 3.2M368.7 97.1l1.1 .7v4M369.5 87.5l.9-.2 1.8 4.6-.9 .1zM374 95.7l9.6-5.5 1 .6-10.6 6.1"/>
<path d="M374 93.3l.1 .3M374 93.6h.1M376.4 84.2a1.69 1.69 0 0 1 1.9-.4 1.69 1.69 0 0 1 1 1.5 2.08 2.08 0 0 1-1.8 2.9 2.54 2.54 0 0 1-1.1-4zM377 83.8a2.46 2.46 0 0 1 .4 4.4M377.2 92.6v1.3M377.2 99.6v.6M377.2 92.6l.4 .3M377.3 92.6h-.1M377.5 92.6l.3 .9M378.3 96.2a2.63 2.63 0 0 1 2.5-1.1 2.23 2.23 0 0 1 .5 3 4.3 4.3 0 0 1-2.8 2.8 1.29 1.29 0 0 1-1.5-1.5 4.9 4.9 0 0 1 1.3-3.2zM378.5 93.1a1.65 1.65 0 0 0-2.4-.1 6.2 6.2 0 0 0-2.1 2.3M378.7 95.7v.1a6.3 6.3 0 0 1-1.6 2.7"/>
<path d="M380.1 97.9l-3.1 1.8M380.3 95a4.4 4.4 0 0 1-2.8 5.3h-.2M381.5 89.4v2M384.6 87.5v5.3l1.1-.6M384.6 99l-10.6 6.1M385.7 96.3l-1.1 .6v5.1M89 108.5h1.5M90.5 104.7h15M105.5 108.5h1.5M191.6 103h1.4M193 103v1.7h-1.4M196 103.6v1.1h1.6v-1.1"/>
<path d="M196 103.6h1.6M197.6 102.2h4.4v46.4h-1v1.5h-3.9v-1.5h-1.1v-40.1h-4.4v-5.5M313.9 110.7l1.1 .6M315 111.3v-2.4l-1.1 .6v2.4l-1.6 1M325.6 117.4l1 .6M326.6 118v-2.4l-1 .6v2.5l-1.6 .9M370.8 107.5v31.6l-1 .6M373 108.8l-3.2-1.9v32.8M377.2 103.3v27.2l.7 .4v1.2l2.9 1.7M381.5 100.8v32.2M382 100.5l2.6 1.5M382.5 100.8v31.5l-1 .7"/>
<path d="M369.8 139.7l-.7-.4v1.2M370.1 139.5v.4l-1 .6M381.5 133l-.7-.5v1.3M381.8 132.7v.4l-1 .7M89 148.6h1.5M105.5 148.6h1.5M318.8 150.6v-12.7h1.5v12.7M318.8 150.6v25.8M318.8 150.6h1.5M320.3 150.6v25.8M320.3 141.7h15M320.3 140.2h15"/>
<path d="M335.3 150.6v-12.7h1.5v12.7M335.3 150.6v25.8M335.3 150.6h1.5M336.8 150.6v25.8M90.5 179.1h15M312.5 176.4h29M314 176.4v29M318.8 174.9h-6.3v6.3M318.8 169.9h-2.9v5M320.3 174.9h15M320.3 169.9h15M323.8 169.9v1.5h8v-1.5"/>
<path d="M336.8 174.9h6.2v6.3M336.8 169.9h2.9v5M341.5 174.9v29M90.5 180.6h15M277.8 182.7v15M279.3 182.7v15M288.1 197.7h-12.5v1.5h12.5M288.1 181.2h-12.5v1.5h12.5M288.1 181.2h25.9M288.1 182.7h25.9M288.1 197.7h25.9M288.1 199.2h25.9"/>
<path d="M288.1 181.2v1.5M288.1 197.7v1.5M303.8 191.8v.8h.5M303.8 189.8h-.5v.5h.5M303.8 191.8h.5M303.8 188.3h.5M303.8 188.3v3.5M304.3 192.3h1.5M304.3 192.3v1.3h1.7M304.3 187.8h1.5M304.3 187.6h-.5v.7M304.3 187.8v4.5"/>
<path d="M304.8 192.3v2.7h1.2M304.8 186.6h-.5v1.2M304.8 186.6h1.2M304.8 186.6v1.2M305.8 192.3h.2M305.8 187.8v4.5M305.8 187.8h.2M306 185.1h-1.2v1.5M307.8 186.2h3v1.5h-3zM307.8 192.7h3v1.5h-3zM312.5 182.7v15M312.5 199.2v6.2h6.3"/>
<path d="M312.5 183.7h-6.5v4.7h2.5v3.5h-2.5v4.8h6.5M326.5 190.2a1.29 1.29 0 0 0 .7 1.1M326.7 190l-.2 .2M327.2 191.3h.2M328.2 189.1h.2M328.2 189.1l-1.5 .9M328.4 189.1a1.29 1.29 0 0 1 .6 1.1M328.9 190.4l-1.5 .9M329 190.2l-.1 .2M341.5 181.2h25.9M341.5 182.7h25.9M341.5 197.7h25.9"/>
<path d="M341.5 199.2h25.9M343 199.2v6.2h-6.2M343 182.7v15M367.4 181.2h12.6v1.5h-12.6M367.4 197.7h12.6v1.5h-12.6M367.4 181.2v1.5M367.4 197.7v1.5M376.3 182.7v15M377.8 182.7v15M82.8 213.8h30.5v30.5h-30.5zM89 201v-24.2h1.5v24.2M89 201v12.8"/>
<path d="M89 208.8h-2.9v5M89 201h1.5M89.5 213.8v1.5h17v-1.5M90.5 201v12.8M90.5 208.8h15M94 208.8v1.5h8v-1.5M105.5 201v-24.2h1.5v24.2M105.5 201v12.8M105.5 201h1.5M107 201v12.8M107 208.8h2.9v5M314 203.9h29"/>
<path d="M315.9 205.4v5h2.9M318.8 218.9v6.3h1.5M318.8 218.9h1.5M318.8 203.9v15M320.3 218.9v6.3M320.3 205.4h15M320.3 203.9v15M320.3 219h15M320.3 210.4h15M323.8 210.4v-1.5h8v1.5M326.6 201.6a2.53 2.53 0 0 0 2.4 0M335.3 218.9v6.3"/>
<path d="M335.3 218.9h1.5M335.3 203.9v15M336.8 218.9v6.3h-1.5M336.8 203.9v15M339.7 205.4v5h-2.9M48 221.6v15M49.5 221.6v15M69.3 220.1h-23.5v1.5h23.5M69.3 236.6h-23.5v1.5h23.5M69.3 220.1v1.5M69.3 236.6v1.5M69.3 221.6h13.5"/>
<path d="M69.3 220.1h13.5M69.3 238.1h13.5M69.3 236.6h13.5M74 230.7v.8h.5M74 228.7h-.5v.5h.5M74 227.2h.5M74 230.7h.5M74 227.2v3.5M74.5 231.2h1.5M74.5 226.7h1.5M74.5 231.2v1.3h.5M74.5 226.5h-.5v.7"/>
<path d="M74.5 226.7v4.5M75 232.4v1.5h1.3M75 232.4h1.3M75 231.2v1.2M75 225.5h-.5v1.2M75 225.5h1.3M75 225.5v1.2M76 231.2h.3M76 226.7v4.5M76 226.7h.3M76.3 224h-1.3v1.5M78 225.1h3v1.5h-3z"/>
<path d="M78 231.6h3v1.5h-3zM82.8 222.6h-6.5v4.7h2.5v3.5h-2.5v4.8h6.5M82.8 220.6h1.4v17h-1.4M89.4 220.1a12.5 12.5 0 0 1 18.9 1.9 12.5 12.5 0 0 1-5 18.4 9.7 9.7 0 0 0-10.9-.1 12.5 12.5 0 0 1-3-20.2zM93.2 239.8a11.9 11.9 0 0 0 9.3 .1M93.5 239.6a11.5 11.5 0 0 0 8.7 .2M113.3 220.6h-1.5v17h1.5M113.3 221.6h13.5M113.3 220.1h13.5M113.3 238.1h13.5M113.3 236.6h13.5M126.8 220.1h23.4v1.5h-23.4"/>
<path d="M126.8 236.6h23.4v1.5h-23.4M126.8 220.1v1.5M126.8 236.6v1.5M146.5 221.6v15M148 221.6v15M320.3 225.2v.1h15v-.1M320.3 220.3h15M325.8 222.2a3.6 3.6 0 0 1 4.2 .3 1.1 1.1 0 0 1-1.2 1.3 2.95 2.95 0 0 1-3.2-.8l-.1-.3zM326 222.2a3.9 3.9 0 0 0 3.6 0M86.1 244.3v5h2.9M89 248.7v15.4h1.5M89 244.3v4.4"/>
<path d="M89 248.7h1.5M89.5 244.3v-1.5h17v1.5M90.5 248.7v15.4M90.5 244.3v4.4M90.5 259.2h15M90.5 257.9h15M90.5 249.3h15M94 249.3v-1.5h8v1.5M96.8 240.5a2.65 2.65 0 0 0 2.4 0M105.5 248.7v15.4M105.5 244.3v4.4M105.5 248.7h1.5"/>
<path d="M107 248.7v15.4h-1.5M107 244.3v4.4M109.9 244.3v5h-2.9M90.5 264.1v.1h15v-.1M96 261.3a3.5 3.5 0 0 1 4 0l.2 .2a1.1 1.1 0 0 1-1 1.2 3.5 3.5 0 0 1-3.2-.5l-.2-.3zM96.2 261.1a3.9 3.9 0 0 0 3.6 0"/>
<circle cx="98" cy="99.7" r="3.3"/>
<circle cx="318.6" cy="190.3" r="1.75"/>
<circle cx="327.8" cy="190.2" r="13.7"/>
<circle cx="327.8" cy="190.2" r="11.8"/>
<circle cx="327.8" cy="190.2" r=".37"/>
<circle cx="327.8" cy="190.2" r="11.5"/>
<circle cx="332.3" cy="182.1" r="1.75"/>
<circle cx="332.5" cy="198.1" r="1.75"/>
<circle cx="98" cy="229.1" r="12.5"/>
</g>
<g font-size="8.5">
<text x="111.2" y="22">A</text>
<text x="204.3" y="19.6">SECCIÓN</text>
<text x="37.3" y="46.4">B</text>
<text x="154.2" y="46.4">B</text>
<text x="112.6" y="164">A</text>
<text x="252.1" y="213.9">SECCIÓN</text>
</g>
<text font-size="8" x="397.4" y="243.7">A</text>
<text font-size="5.6" x="330.9" y="262.2">Plano Conjunto: Reservorio</text>
<g font-size="4.7">
<text x="42.7" y="8.6">1</text>
<text x="92.1" y="8.6">2</text>
<text x="141.5" y="8.6">3</text>
<text x="190.9" y="8.6">4</text>
<text x="240.2" y="8.6">5</text>
<text x="289.6" y="8.6">6</text>
<text x="339" y="8.6">7</text>
<text x="388.4" y="8.6">8</text>
<text x="244.7" y="19.5">A-A</text>
<text x="20.8" y="29.9">A</text>
<text x="214.2" y="27.8">ESCALA 1 : 2</text>
<text x="411.3" y="29.9">A</text>
<text x="290" y="52.5" transform="rotate(-90 290 52.5)">80</text>
<text x="21.3" y="77.8">B</text>
<text x="411.3" y="77.8">B</text>
<text x="169.9" y="82.9" transform="rotate(-90 169.9 82.9)">128</text>
<text x="290" y="81.6" transform="rotate(-90 290 81.6)">35</text>
<text x="37" y="100">9</text>
<text x="180.4" y="98.4" transform="rotate(-90 180.4 98.4)">237,25</text>
<text x="20.7" y="125.5">C</text>
<text x="35.1" y="120">13</text>
<text x="410.7" y="125.6">C</text>
<text x="228.6" y="159">10</text>
<text x="21.3" y="173.4">D</text>
<text x="95.5" y="171.5">209</text>
<text x="231.3" y="171.1">175,5</text>
<text x="363.6" y="170.1">R2,50</text>
<text x="410.9" y="173.4">D</text>
<text x="292.5" y="213.9">B-B</text>
<text x="358.5" y="214.9">7</text>
<text x="21.3" y="221.2">E</text>
<text x="411.3" y="221.2">E</text>
<text x="261.2" y="222.1">ESCALA 1 : 2</text>
<text x="33.5" y="231.2" transform="rotate(-90 33.5 231.2)">61</text>
<text x="39.8" y="231.2" transform="rotate(-90 39.8 231.2)">26</text>
<text x="159.6" y="231.6" transform="rotate(-90 159.6 231.6)">36</text>
<text x="169.7" y="231.6" transform="rotate(-90 169.7 231.6)">81</text>
<text x="302.4" y="255.9">--</text>
<text x="55.9" y="259.3">R25</text>
<text x="21.3" y="269.1">F</text>
<text x="411.3" y="269.1">F</text>
<text x="96" y="270.3">36</text>
<text x="92.8" y="276.5">47,50</text>
<text x="95.4" y="282.1">61</text>
<text x="42.8" y="290.6">1</text>
<text x="92.1" y="290.6">2</text>
<text x="141.5" y="290.6">3</text>
<text x="190.9" y="290.6">4</text>
<text x="240.3" y="290.6">5</text>
<text x="289.6" y="290.6">6</text>
<text x="339" y="290.6">7</text>
<text x="388.4" y="290.6">8</text>
</g>
<g font-size="3.9">
<text x="326.8" y="245.2">Diseño de Sistemas Mecatrónicos</text>
<text x="401.1" y="277.7">A3</text>
</g>
<text font-size="2.8" x="335.1" y="285.5">1:2</text>
<g font-size="2.7">
<text x="327.4" y="235">ESCUELA DE INGENIERIA ELECTROMECANICA</text>
<text x="374.5" y="285.5">13</text>
<text x="382.5" y="285.5">19</text>
</g>
<g font-size="2">
<text x="391.8" y="235">REVISIÓN:</text>
<text x="322.8" y="241">CURSO:</text>
<text x="237.2" y="251.8">NOMBRE</text>
<text x="254.6" y="251.7">FIRMA</text>
<text x="268.9" y="251.9">FECHA</text>
<text x="277.9" y="251.9">ACABADO:</text>
<text x="223.1" y="255.9">DIBUJ.</text>
<text x="235.5" y="255.9">D. Aguilar</text>
<text x="266.2" y="255.9">31/05/2018</text>
<text x="322.8" y="252">DENOMINACIÓN</text>
<text x="223.3" y="260.1">VERIF.</text>
<text x="236.3" y="260.3">S.Mena</text>
<text x="266" y="260.3">31/05/2018</text>
<text x="278.5" y="262.2">REBARBAR Y</text>
<text x="223.3" y="264.2">APROB.</text>
<text x="223.3" y="268.6">FABR.</text>
<text x="236.3" y="264.2">J.Mora</text>
<text x="266.3" y="264.5">03/06/2018</text>
<text x="278.5" y="264.7">ROMPER ARISTAS</text>
<text x="278.5" y="267.2">VIVAS</text>
<text x="224" y="272.8">SI NO SE INDICA LO CONTRARIO:</text>
<text x="224" y="275.3">LAS COTAS SE EXPRESAN EN MM</text>
<text x="278.5" y="272.3">MATERIAL:</text>
<text x="284.8" y="275.3">Cartón</text>
<text x="323" y="273.4">DESIGNACIÓN:</text>
<text x="398" y="272.3">FORMATO</text>
<text x="224" y="277.8">ACABADO SUPERFICIAL: Mecanizado con laser</text>
<text x="224" y="280.3">TOLERANCIAS: 5µm</text>
<text x="284.8" y="277.8">Plástico</text>
<text x="284.8" y="280.3">MDF de 3mm de espesor</text>
<text x="225.6" y="282.8">LINEAL:</text>
<text x="225.7" y="285.3">ANGULAR:</text>
<text x="278.5" y="285.3">PESO: gramos</text>
<text x="322.9" y="285.3">ESCALA:</text>
<text x="368.2" y="285.5">HOJA</text>
<text x="378.6" y="285.5">DE</text>
</g>
</svg>
